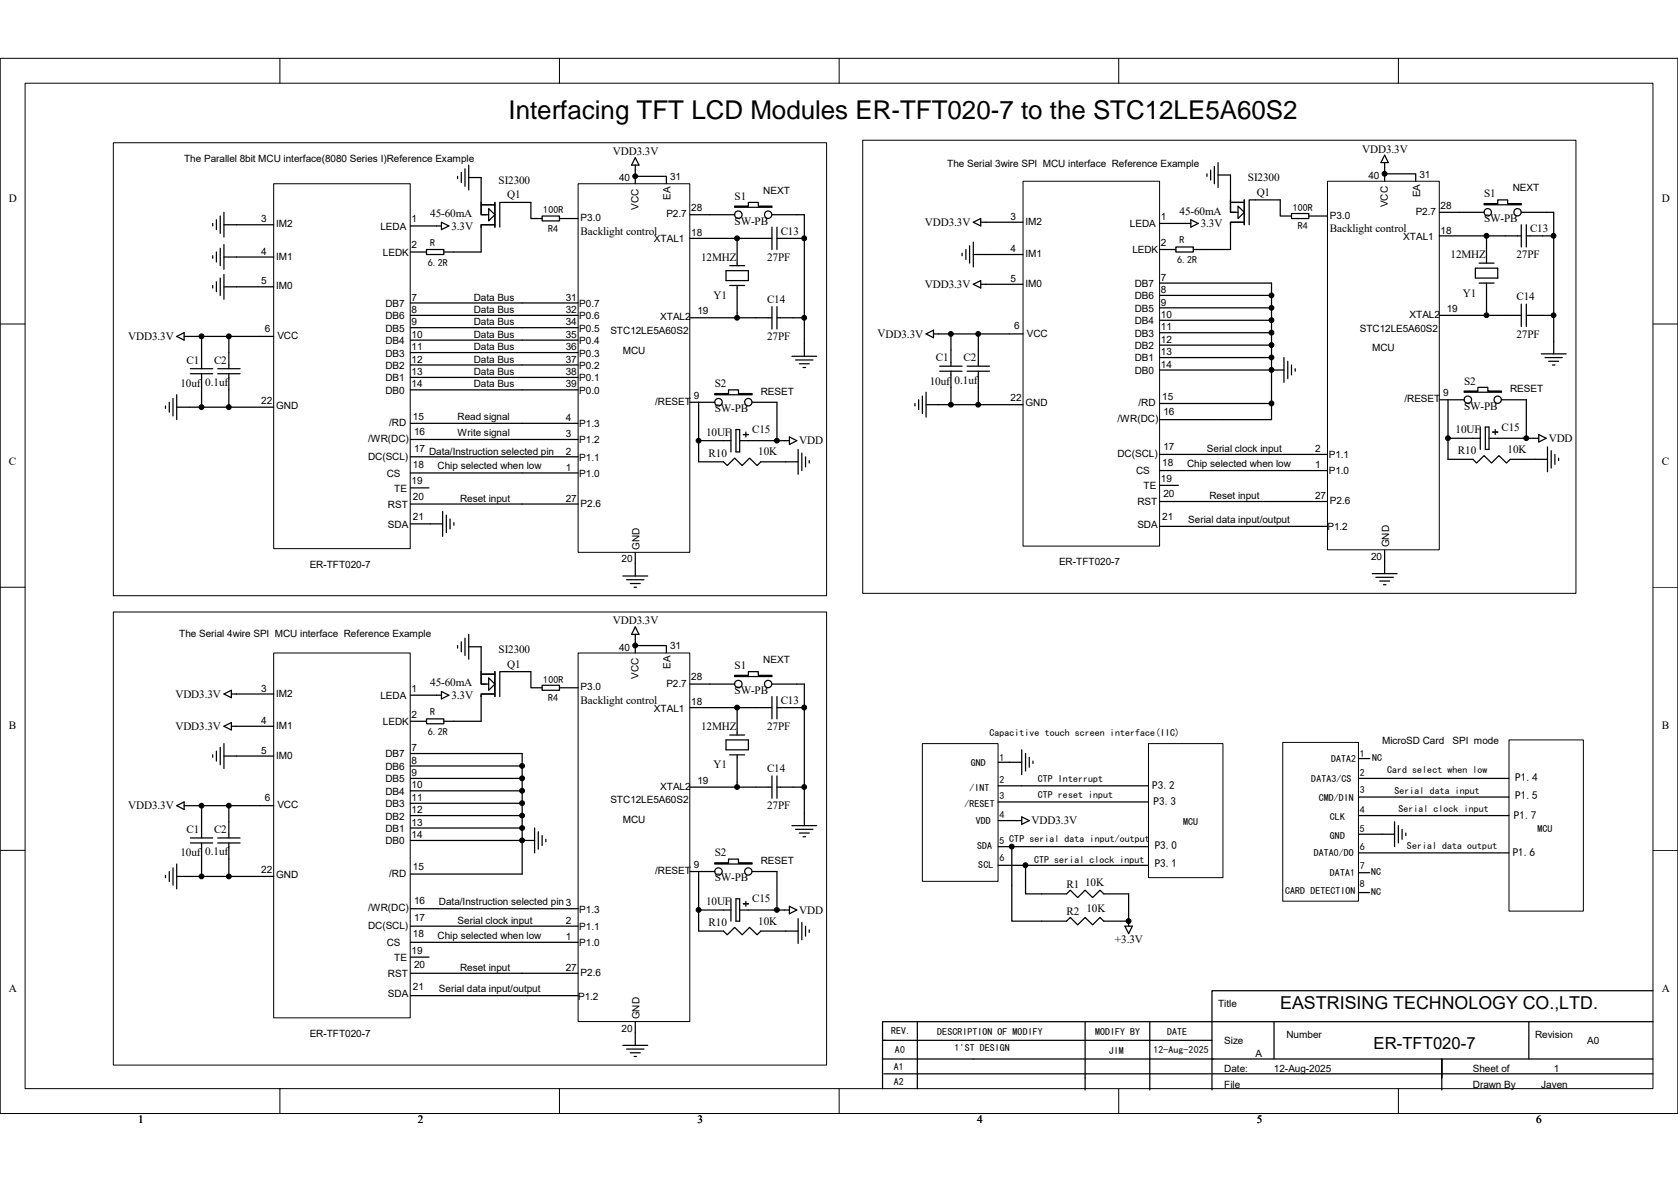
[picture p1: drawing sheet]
<svg xmlns="http://www.w3.org/2000/svg" width="297mm" height="210mm" viewBox="0 0 297 210" stroke-linecap="round" stroke-linejoin="round" font-family="sans-serif">
<g fill="none" stroke="#000" stroke-width=".18">
<path d="M0 10.3h297v186.8h-297zM4.4 14.7h288.2v178h-288.2zM49.5 10.3v4.4M99 10.3v4.4M148.5 10.3v4.4M198 10.3v4.4M247.5 10.3v4.4M0 57.4h4.4M292.6 57.4h4.4M0 104h4.4M292.6 104h4.4M0 150.6h4.4"/>
<path d="M292.6 150.6h4.4M49.5 192.8v4.4M99 192.8v4.4M148.5 192.8v4.4M198 192.8v4.4M247.5 192.8v4.4"/>
</g>
<path d="M292.6 175.4h-78.1v17.6M156.2 187.5h136.4M156.2 184.2h58.3M156.5 190.1h57.8M162.4 180.9v11.9M192.1 180.9v12.1M203.5 180.9v12.1M214.5 190.1h78.1M225.5 180.9v6.6M255.2 190.8v-3.3v5.5M270.6 180.9v6.6M292.6 180.9h-136.4v11.9" fill="none" stroke="#000" stroke-width=".22"/>
<path d="M48.5 32.6h24.1v64.5h-24.1z" fill="#fff"/>
<path d="M48.4 32.5h24.2v64.6h-24.2z" fill="none" stroke="#000" stroke-width=".18"/>
<path d="M72.6 77.8h11M72.6 75h19.8M72.6 83.7h19.8M72.6 80.9h19.8" fill="none" stroke="#000" stroke-width=".22"/>
<path d="M102.4 32.6h19.7v65.2h-19.7z" fill="#fff"/>
<path d="M102.3 32.5h19.8v65.3h-19.8z" fill="none" stroke="#000" stroke-width=".18"/>
<g fill="none" stroke="#000" stroke-width=".22">
<path d="M112.5 31.2h5.5v1.3M112.5 27.9l.6 1.3h-1.3zM112.5 29.2v3.3M125.7 38h4.3M136.6 38h4.5M83.6 77.8h18.7M92.4 75h9.9M92.4 83.7h9.9M92.4 80.9h9.9M112.5 97.8v4.2M110.3 102h4.4M110.9 102.6h3.1"/>
<path d="M111.6 103.3h1.7M112.2 104h.5"/>
</g>
<path d="M130 36.5h2.5v-.7h1.7v.7h2.4v.2h-6.6z" fill-rule="evenodd" fill="#fff" stroke="#000" stroke-width=".22"/>
<g fill="none" stroke="#000" stroke-width=".22">
<path d="M128.5 47.9h4v1.8h-4zM129.2 47h2.6M129.2 50.5h2.6M130.5 42.2v4.8M130.5 50.5v4.9M133.8 42.2h2.8M133.8 56.3h2.8M136.6 40.2v4M136.6 54.3v4M137.5 42.2h2.9M137.5 40.2v4M137.5 54.3v4"/>
<path d="M137.5 56.3h2.9M122.1 71.2h4.4M123.7 78h5.7M129.4 76.1v3.9M130.3 76.1h.6v3.9h-.6zM130.9 78h6M131.6 76.9h.9M132 76.5v.9M133.1 71.2h4.4M141.3 79.6v4.4M139.1 81.8h2.2M141.9 80.2v3.1"/>
<path d="M142.6 80.9v1.8M143.3 81.6v.4"/>
<circle cx="130.7" cy="38" r=".66"/>
<circle cx="136" cy="38" r=".65"/>
</g>
<path d="M126.5 69.7h2.5v-.7h1.7v.7h2.4v.2h-6.6z" fill-rule="evenodd" fill="#fff" stroke="#000" stroke-width=".22"/>
<g fill="none" stroke="#000" stroke-width=".22">
<path d="M37.7 39.6v.4M38.3 38.9v1.8M39 38.2v3.1M39.6 39.8h8.8M39.6 37.6v4.4M78.1 39.3l1.4 .7-1.4 .7zM122.1 38h3.6M141.1 38h1.3v25.1M31.3 59.6l1.3-.7v1.3zM32.6 59.6h15.8M35.7 59.6v5.7M40.5 59.6v5.7"/>
<path d="M41.8 45.5h6.6M72.6 58h29.7M72.6 55.8h29.7M72.6 53.6h29.7M72.6 40h5.5M72.6 44.6h2.9M75.5 44.2h3.1v.9h-3.1zM78.6 44.6h1.7M122.1 42.2h11.7M122.1 56.3h11.7M130.5 55.4v.9M140.4 42.2h2"/>
<path d="M140.4 56.3h2M33.5 72.1h14.9M33.7 66.2h4M33.7 65.3h4M35.7 66.2v5.9M38.5 66.2h4M38.5 65.3h4M40.5 66.2v5.9M72.6 69h29.7M72.6 66.8h29.7M72.6 64.6h29.7M72.6 62.4h29.7"/>
<path d="M72.6 60.2h29.7M123.7 71.2v10.6h4.4l.6 .6 1.3-1.3 1.4 1.3 1.3-1.3 1.3 1.3 .7-.6h4.4M136.9 78h2.8M137.5 71.2v6.8M139.7 77.4l1.4 .6-1.4 .7zM140.2 63.1h4.4M140.8 63.7h3.1M141.5 64.4h1.8M142.2 65.1h.4M72.6 89.2h29.7"/>
<circle cx="127.2" cy="71.2" r=".66"/>
<circle cx="132.5" cy="71.2" r=".65"/>
</g>
<path d="M20.1 25.3h126.2v80.2h-126.2zM152.7 24.8h126.3v80.3h-126.3zM20.1 108.4h126.2v80.2h-126.2z" fill="none" stroke="#000" stroke-width=".18"/>
<g fill="#000" stroke="#000" stroke-width=".18">
<circle cx="112.4" cy="31.2" r=".43"/>
<circle cx="130.5" cy="42.2" r=".43"/>
<circle cx="130.5" cy="56.3" r=".43"/>
<circle cx="142.4" cy="42.2" r=".43"/>
<circle cx="142.4" cy="56.3" r=".43"/>
<circle cx="123.7" cy="78" r=".43"/>
<circle cx="137.5" cy="78" r=".43"/>
</g>
<path d="M163.3 131.7h13.4v24.3h-13.4z" fill="#fff"/>
<path d="M163.3 131.7h13.4v24.3h-13.4z" fill="none" stroke="#000" stroke-width=".18"/>
<path d="M203.3 131.7h13.2v23.7h-13.2z" fill="#fff"/>
<path d="M203.3 131.7h13.2v23.7h-13.2z" fill="none" stroke="#000" stroke-width=".18"/>
<g fill="none" stroke="#000" stroke-width=".22">
<path d="M176.7 139.1h26.6M176.7 135h4.2M180.9 132.8v4.4M181.5 133.4v3.1M182.2 134.1v1.7M182.9 134.7v.5M176.7 142h26.6M176.7 149.9h26.6M176.7 153.2h26.6M176.7 145.3h4.2M179.1 149.9v13.2h9.7l.7-.7 1.3 1.3 1.3-1.3 1.3 1.3 1.3-1.3 .7 .7h4.4M180.9 144.6l1.3 .7-1.3 .6z"/>
<path d="M181.5 153.2v5.1h7.3l.7-.7 1.3 1.3 1.3-1.3 1.3 1.3 1.3-1.3 .7 .7h4.4M199.8 158.3v5.7M199.1 164h1.3l-.6 1.3z"/>
</g>
<path d="M227.1 131.5h13.4v28.1h-13.4z" fill="#fff"/>
<path d="M227.1 131.4h13.4v28.2h-13.4z" fill="none" stroke="#000" stroke-width=".18"/>
<path d="M267.1 131h13.2v30.3h-13.2z" fill="#fff"/>
<path d="M267.1 131h13.2v30.3h-13.2z" fill="none" stroke="#000" stroke-width=".18"/>
<g fill="none" stroke="#000" stroke-width=".22">
<path d="M81 31.2v.4M81.7 30.5v1.8M82.3 29.9v3.1M83 29.2v4.4M83 31.4h2.2v4.4M85.2 36.3h2.4M85.2 35.8v2.2h1.3M85.2 35.8v2.2h.9M86.5 36.9l1.1 1.1-1.1 1.1zM87.4 39.8h-2.2v.4M87.6 35.8v4.4M87.6 39.8h-2.4v.4"/>
<path d="M96 38.2h3v.9h-3zM96 38.7h-2v-2.9h-5.5v4.4M99 38.7h3.3M37.7 45.3v.4M37.7 50.5v.5M38.3 44.6v1.8M38.3 49.9v1.7M39 44v3M39 49.2v3.1M39.6 50.8h8.8M39.6 45.5h2.2M39.6 43.3v4.4"/>
<path d="M39.6 48.6v4.4M85.2 40.2v4.4h-4.9M29.3 71.9v.4M30 71.2v1.8M30.6 70.5v3.1M31.3 69.9v4.4M31.3 72.1h2.2M72.6 92.8h5.8M72.6 86.4h3.3M78.4 90.6v4.4M79 91.2v3.1M79.7 91.9v1.7"/>
<path d="M80.3 92.5v.5M240.5 137.8h26.6M240.5 134.3h2M240.5 144.4h26.6M240.5 141.1h26.6M240.5 151h26.6M240.5 147.7h6.4M240.5 154.5h2M240.5 158h2M246.9 145.5v4.4M247.5 146.2v3M248.2 146.8v1.8"/>
<path d="M248.9 147.5v.4"/>
</g>
<g fill="#000" stroke="#000" stroke-width=".18">
<circle cx="35.7" cy="59.5" r=".43"/>
<circle cx="40.5" cy="59.5" r=".43"/>
<circle cx="35.7" cy="72.1" r=".43"/>
<circle cx="40.5" cy="72.1" r=".43"/>
<circle cx="179.1" cy="149.9" r=".43"/>
<circle cx="181.5" cy="153.2" r=".43"/>
<circle cx="199.8" cy="163.1" r=".43"/>
</g>
<path d="M48.5 115.6h24.1v64.6h-24.1z" fill="#fff"/>
<path d="M48.4 115.6h24.2v64.6h-24.2z" fill="none" stroke="#000" stroke-width=".18"/>
<path d="M72.6 154.7h19.8M72.6 160.9h11M72.6 166.8h19.8M72.6 164h19.8" fill="none" stroke="#000" stroke-width=".22"/>
<path d="M102.4 115.6h19.7v65.3h-19.7z" fill="#fff"/>
<path d="M102.3 115.6h19.8v65.3h-19.8z" fill="none" stroke="#000" stroke-width=".18"/>
<g fill="none" stroke="#000" stroke-width=".22">
<path d="M112.5 114.3h5.5v1.3M112.5 111l.6 1.3h-1.3zM112.5 112.3v3.3M125.7 121.1h4.3M136.6 121.1h4.5M83.6 160.9h18.7M92.4 166.8h9.9M92.4 164h9.9M110.3 185.1h4.4M110.9 185.7h3.1M111.6 186.4h1.7M112.2 187h.5"/>
<path d="M112.5 180.9v4.2"/>
</g>
<path d="M130 119.6h2.5v-.7h1.7v.7h2.4v.2h-6.6z" fill-rule="evenodd" fill="#fff" stroke="#000" stroke-width=".22"/>
<g fill="none" stroke="#000" stroke-width=".22">
<path d="M128.5 131h4v1.8h-4zM129.2 130.1h2.6M129.2 133.6h2.6M130.5 125.3v4.8M130.5 133.6v4.9M133.8 125.3h2.8M133.8 139.4h2.8M136.6 123.3v4M136.6 137.4v3.9M137.5 125.3h2.9M137.5 123.3v4M137.5 137.4v3.9"/>
<path d="M137.5 139.4h2.9M122.1 154.3h4.4M129.4 159.1v4M130.3 159.1h.6v4h-.6zM132 159.6v.9M133.1 154.3h4.4M123.7 161.1h5.7M130.9 161.1h6M131.6 160h.9M139.1 164.8h2.2M141.3 162.6v4.4M141.9 163.3v3.1"/>
<path d="M142.6 164v1.7M143.3 164.6v.5"/>
<circle cx="130.7" cy="121.1" r=".65"/>
<circle cx="136" cy="121.1" r=".65"/>
</g>
<path d="M126.5 152.8h2.5v-.7h1.7v.7h2.4v.2h-6.6z" fill-rule="evenodd" fill="#fff" stroke="#000" stroke-width=".22"/>
<g fill="none" stroke="#000" stroke-width=".22">
<path d="M81 114.3v.4M81.7 113.6v1.8M82.3 113v3.1M83 112.3v4.4M83 114.5h2.2v4.4M85.2 119.4h2.4M85.2 118.9v2.2h1.3M85.2 118.9v2.2h.9M87.6 118.9v4.4M37.7 133.6v.5M38.3 133v1.7M39 132.3v3.1"/>
<path d="M39.6 133.9h8.8M39.6 131.7v4.4M39.6 128.6l1.4-.7v1.3zM39.6 122.9l1.4-.7v1.3zM41 128.6h7.4M41 122.9h7.4M72.6 137.8h19.8M72.6 135.6h19.8M72.6 133.4h19.8v21.3M72.6 123.1h5.5M72.6 127.7h2.9M75.5 127.3h3.1v.8h-3.1z"/>
<path d="M78.1 122.4l1.4 .7-1.4 .6zM85.2 123.3v4.4h-6.6M86.5 120l1.1 1.1-1.1 1.1zM87.4 122.9h-2.2v.4M87.6 122.9h-2.4v.4M96 121.3h3v.9h-3zM96 121.8h-2v-2.9h-5.5v4.4M99 121.8h3.3M122.1 121.1h3.6M122.1 125.3h11.7M122.1 139.4h11.7M130.5 138.5v.9"/>
<path d="M140.4 125.3h2M140.4 139.4h2M141.1 121.1h1.3v25.1M29.3 155v.4M30 154.3v1.8M30.6 153.6v3.1M31.3 142.6l1.3-.6v1.3zM31.3 153v4.4M31.3 155.2h17.1M32.6 142.6h15.8M33.7 149.2h4M33.7 148.4h4"/>
<path d="M35.7 142.6v5.8M35.7 149.2v6M38.5 149.2h4M38.5 148.4h4M40.5 142.6v5.8M40.5 149.2v6M72.6 148.8h22M72.6 146.6h19.8M72.6 144.4h19.8M72.6 142.2h19.8M72.6 140h19.8M94.6 146.6v4.4"/>
<path d="M95.3 147.3v3M96 147.9v1.8M96.6 148.6v.4M123.7 154.3v10.5h4.4l.6 .7 1.3-1.3 1.4 1.3 1.3-1.3 1.3 1.3 .7-.7h4.4M137.5 154.3v6.8M140.2 146.2h4.4M140.8 146.8h3.1M141.5 147.5h1.8M142.2 148.1h.4M72.6 172.3h29.7M72.6 169.5h3.3M136.9 161.1h2.8"/>
<path d="M139.7 160.5l1.4 .6-1.4 .7z"/>
<circle cx="127.2" cy="154.3" r=".65"/>
<circle cx="132.5" cy="154.3" r=".65"/>
</g>
<g fill="#000" stroke="#000" stroke-width=".18">
<circle cx="112.4" cy="114.3" r=".43"/>
<circle cx="130.5" cy="125.3" r=".43"/>
<circle cx="130.5" cy="139.3" r=".43"/>
<circle cx="142.4" cy="125.3" r=".43"/>
<circle cx="142.4" cy="139.3" r=".43"/>
<circle cx="35.7" cy="142.6" r=".43"/>
<circle cx="35.7" cy="155.2" r=".43"/>
<circle cx="40.5" cy="142.6" r=".43"/>
<circle cx="40.5" cy="155.2" r=".43"/>
<circle cx="123.7" cy="161.1" r=".43"/>
<circle cx="137.5" cy="161.1" r=".43"/>
</g>
<path d="M181.1 32.1h24.2v64.6h-24.2z" fill="#fff"/>
<path d="M181.1 32.1h24.2v64.6h-24.2z" fill="none" stroke="#000" stroke-width=".18"/>
<path d="M205.3 74.3h11M205.3 71.4h19.8M205.3 83.3h19.8M205.3 80.5h19.8" fill="none" stroke="#000" stroke-width=".22"/>
<path d="M235 32.1h19.8v65.2h-19.8z" fill="#fff"/>
<path d="M235 32.1h19.8v65.2h-19.8z" fill="none" stroke="#000" stroke-width=".18"/>
<path d="M245.1 30.8h5.5v1.3M245.1 27.5l.7 1.3h-1.3zM245.1 28.8v3.3M258.3 37.6h4.4M269.3 37.6h4.4M225.1 83.3h9.9M225.1 80.5h9.9M245.1 97.4v4.2M242.9 101.6h4.4M243.6 102.2h3.1M244.2 102.9h1.8M244.9 103.5h.4" fill="none" stroke="#000" stroke-width=".22"/>
<path d="M262.7 36h2.4v-.6h1.8v.6h2.4v.3h-6.6z" fill-rule="evenodd" fill="#fff" stroke="#000" stroke-width=".22"/>
<g fill="none" stroke="#000" stroke-width=".22">
<path d="M269.3 39.8v3.9M270.2 39.8v3.9M261.2 47.5h3.9v1.7h-3.9zM261.8 46.6h2.7M261.8 50.1h2.7M263.1 41.8v4.8M263.1 50.1v4.8M266.4 41.8h2.9M266.4 55.8h2.9M269.3 53.8v4M270.2 41.8h2.8M270.2 53.8v4"/>
<path d="M270.2 55.8h2.8M254.8 70.8h4.4M256.3 77.6h5.7M262 75.6v4M262.9 75.6h.7v4h-.7zM263.6 77.6h5.9M264.2 76.5h.9M264.7 76.1v.8M265.8 70.8h4.4M273.9 79.1v4.4M274.6 79.8v3.1M271.7 81.3h2.2"/>
<path d="M275.2 80.5v1.7M275.9 81.1v.5"/>
<circle cx="263.4" cy="37.6" r=".65"/>
<circle cx="268.6" cy="37.6" r=".65"/>
</g>
<path d="M259.2 69.2h2.4v-.6h1.8v.6h2.4v.2h-6.6z" fill-rule="evenodd" fill="#fff" stroke="#000" stroke-width=".22"/>
<g fill="none" stroke="#000" stroke-width=".22">
<path d="M172.3 39.3l1.3-.6v1.3zM173.6 39.3h7.5M205.3 39.6h5.5M210.8 38.9l1.3 .7-1.3 .6zM213.7 30.8v.4M214.3 30.1v1.8M215 29.5v3M215.6 31h2.2v4.4M215.6 28.8v4.4M217.8 39.8v4.4h-6.6M217.8 35.4v2.2h.9M217.8 35.8h2.5"/>
<path d="M217.8 35.4v2.2h1.4M219.2 36.5l1.1 1.1-1.1 1.1zM220 39.3h-2.2v.5M220.3 39.3h-2.5v.5M220.3 35.4v4.4M228.6 37.8h3.1v.9h-3.1zM228.6 38.2h-2v-2.8h-5.5v4.4M231.7 38.2h3.3M254.8 37.6h3.5M273.7 37.6h1.3v25.1M163.9 59.1l1.3-.6v1.3zM165.2 59.1h15.9"/>
<path d="M168.3 59.1v5.7M170.3 44.8v.5M171 44.2v1.7M171.6 43.5v3.1M172.3 42.9v4.4M172.3 50.3l1.3-.6v1.3zM172.3 45.1h8.8M173.2 59.1v5.7M173.6 50.3h7.5M205.3 44.2h2.8M205.3 50.1h19.8v24.2h-8.8M205.3 58.9h19.8"/>
<path d="M205.3 56.7h19.8M205.3 54.5h19.8M205.3 52.3h19.8M208.1 43.7h3.1v.9h-3.1zM254.8 41.8h11.6M254.8 55.8h11.6M263.1 54.9v.9M273 41.8h2M273 55.8h2M162 71.4v.5M162.6 70.8v1.7M163.3 70.1v3.1"/>
<path d="M163.9 71.6h17.2M163.9 69.4v4.5M166.3 65.7h4M166.3 64.8h4M168.3 65.7v5.9M171.2 65.7h4M171.2 64.8h4M173.2 65.7v5.9M205.3 63.3h19.8M205.3 65.5h22M205.3 61.1h19.8M227.3 63.3v4.4"/>
<path d="M228 64v3M228.6 64.6v1.8M229.3 65.3v.4M256.3 70.8v10.5h4.4l.7 .7 1.3-1.3 1.3 1.3 1.3-1.3 1.4 1.3 .6-.7h4.4M269.5 77.6h2.9M270.2 70.8v6.8M272.4 76.9l1.3 .7-1.3 .7zM272.8 62.7h4.4M273.5 63.3h3.1M274.1 64h1.8M274.8 64.6h.4M205.3 85.9h3.3"/>
<path d="M205.3 93.2h29.7M205.3 88.8h29.7M72.6 176.3h29.7"/>
<circle cx="259.8" cy="70.8" r=".65"/>
<circle cx="265.1" cy="70.8" r=".65"/>
</g>
<g fill="#000" stroke="#000" stroke-width=".18">
<circle cx="245.1" cy="30.8" r=".43"/>
<circle cx="168.3" cy="59.1" r=".43"/>
<circle cx="173.2" cy="59.1" r=".43"/>
<circle cx="225.1" cy="58.9" r=".43"/>
<circle cx="225.1" cy="56.7" r=".43"/>
<circle cx="225.1" cy="52.3" r=".43"/>
<circle cx="225.1" cy="54.5" r=".43"/>
<circle cx="263.1" cy="41.7" r=".43"/>
<circle cx="263.1" cy="55.8" r=".43"/>
<circle cx="275" cy="41.7" r=".43"/>
<circle cx="275" cy="55.8" r=".43"/>
<circle cx="168.3" cy="71.6" r=".43"/>
<circle cx="173.2" cy="71.6" r=".43"/>
<circle cx="225.1" cy="71.4" r=".43"/>
<circle cx="225.1" cy="61.1" r=".43"/>
<circle cx="225.1" cy="65.5" r=".43"/>
<circle cx="225.1" cy="63.3" r=".43"/>
<circle cx="256.3" cy="77.6" r=".43"/>
<circle cx="270.2" cy="77.6" r=".43"/>
<circle cx="92.4" cy="137.8" r=".43"/>
<circle cx="92.4" cy="135.6" r=".43"/>
<circle cx="92.4" cy="148.8" r=".43"/>
<circle cx="92.4" cy="140" r=".43"/>
<circle cx="92.4" cy="144.4" r=".43"/>
<circle cx="92.4" cy="142.2" r=".43"/>
<circle cx="92.4" cy="146.6" r=".43"/>
</g>
<text font-size="4.6" x="90" y="21">Interfacing TFT LCD Modules ER-TFT020-7 to the STC12LE5A60S2</text>
<text font-size="3.1" x="226.6" y="178.6">EASTRISING TECHNOLOGY CO.,LTD.</text>
<text font-size="3" x="243.1" y="185.7">ER-TFT020-7</text>
<g font-size="2">
<text x="108.5" y="27.5">VDD3.3V</text>
<text x="241.1" y="27">VDD3.3V</text>
<text x="1.6" y="35.8">D</text>
<text x="88.3" y="32.5">SI2300</text>
<text x="89.8" y="35.1">Q1</text>
<text x="130" y="35.4">S1</text>
<text x="220.9" y="32.1">SI2300</text>
<text x="222.5" y="34.7">Q1</text>
<text x="262.7" y="34.9">S1</text>
<text x="294.2" y="35.8">D</text>
<text x="76.2" y="38.4">45-60mA</text>
<text x="79.9" y="40.6">3.3V</text>
<text x="102.8" y="41.5">Backlight control</text>
<text x="130" y="39.8">SW-PB</text>
<text x="138.2" y="41.5">C13</text>
<text x="163.7" y="40">VDD3.3V</text>
<text x="208.8" y="38">45-60mA</text>
<text x="212.6" y="40.2">3.3V</text>
<text x="235.4" y="41.1">Backlight control</text>
<text x="262.7" y="39.3">SW-PB</text>
<text x="270.8" y="41.1">C13</text>
<text x="124.1" y="46.1">12MHZ</text>
<text x="135.8" y="46.1">27PF</text>
<text x="256.8" y="45.7">12MHZ</text>
<text x="268.4" y="45.7">27PF</text>
<text x="126.3" y="53">Y1</text>
<text x="135.8" y="53.6">C14</text>
<text x="163.7" y="51">VDD3.3V</text>
<text x="259" y="52.5">Y1</text>
<text x="268.4" y="53.2">C14</text>
<text x="155.4" y="59.8">VDD3.3V</text>
<text x="268.4" y="59.8">27PF</text>
<text x="22.7" y="60.2">VDD3.3V</text>
<text x="33" y="64.4">C1</text>
<text x="37.9" y="64.4">C2</text>
<text x="135.8" y="60.2">27PF</text>
<text x="165.7" y="63.9">C1</text>
<text x="170.5" y="63.9">C2</text>
<text x="31.9" y="68.6">10uf</text>
<text x="36.3" y="68.3">0.1uf</text>
<text x="126.5" y="68.6">S2</text>
<text x="164.6" y="68.1">10uf</text>
<text x="169" y="67.9">0.1uf</text>
<text x="259.2" y="68.1">S2</text>
<text x="125" y="77.1">10UF</text>
<text x="126.5" y="73">SW-PB</text>
<text x="133.1" y="76.7">C15</text>
<text x="257.7" y="76.7">10UF</text>
<text x="259.2" y="72.5">SW-PB</text>
<text x="265.8" y="76.2">C15</text>
<text x="1.6" y="82.4">C</text>
<text x="125.4" y="80.9">R10</text>
<text x="134.2" y="80.6">10K</text>
<text x="141.5" y="78.7">VDD</text>
<text x="258.1" y="80.4">R10</text>
<text x="266.9" y="80.2">10K</text>
<text x="274.1" y="78.2">VDD</text>
<text x="294.2" y="82.4">C</text>
<text x="108.5" y="110.5">VDD3.3V</text>
<text x="88.3" y="115.6">SI2300</text>
<text x="89.8" y="118.2">Q1</text>
<text x="130" y="118.4">S1</text>
<text x="31" y="123.5">VDD3.3V</text>
<text x="76.2" y="121.5">45-60mA</text>
<text x="79.9" y="123.7">3.3V</text>
<text x="102.8" y="124.6">Backlight control</text>
<text x="130" y="122.9">SW-PB</text>
<text x="138.2" y="124.6">C13</text>
<text x="1.6" y="129">B</text>
<text x="31" y="129.2">VDD3.3V</text>
<text x="124.1" y="129.2">12MHZ</text>
<text x="135.8" y="129.2">27PF</text>
<text x="294.2" y="129">B</text>
<text x="126.3" y="136">Y1</text>
<text x="135.8" y="136.7">C14</text>
<text x="22.7" y="143.3">VDD3.3V</text>
<text x="135.8" y="143.3">27PF</text>
<text x="204" y="139.7">P3.2</text>
<text x="204.2" y="142.6">P3.3</text>
<text x="268.2" y="138.2">P1.4</text>
<text x="268.2" y="141.5">P1.5</text>
<text x="33" y="147.5">C1</text>
<text x="37.9" y="147.5">C2</text>
<text x="182.6" y="145.9">VDD3.3V</text>
<text x="268" y="145">P1.7</text>
<text x="31.9" y="151.6">10uf</text>
<text x="36.3" y="151.4">0.1uf</text>
<text x="126.5" y="151.6">S2</text>
<text x="204.4" y="150.3">P3.0</text>
<text x="204.4" y="153.6">P3.1</text>
<text x="267.8" y="151.6">P1.6</text>
<text x="125" y="160.2">10UF</text>
<text x="126.5" y="156">SW-PB</text>
<text x="133.1" y="159.8">C15</text>
<text x="141.5" y="161.8">VDD</text>
<text x="188.8" y="157.1">R1</text>
<text x="188.8" y="162">R2</text>
<text x="192.1" y="156.9">10K</text>
<text x="192.3" y="161.5">10K</text>
<text x="125.4" y="164">R10</text>
<text x="134.2" y="163.7">10K</text>
<text x="197.4" y="167">+3.3V</text>
<text x="1.6" y="175.6">A</text>
<text x="294.2" y="175.6">A</text>
<text x="24.5" y="198.9">1</text>
<text x="74" y="198.9">2</text>
<text x="123.5" y="198.9">3</text>
<text x="172.9" y="198.9">4</text>
<text x="222.5" y="198.9">5</text>
<text x="271.9" y="198.9">6</text>
</g>
<g font-size="1.8">
<text x="32.6" y="28.6">The Parallel 8bit MCU interface(8080 Series I)Reference Example</text>
<text x="167.7" y="29.5">The Serial 3wire SPI MCU interface Reference Example</text>
<text x="109.6" y="32.1">40</text>
<text x="118.6" y="31.9">31</text>
<text x="118.7" y="35.4" transform="rotate(-90 118.7 35.4)">EA</text>
<text x="135.1" y="34.3">NEXT</text>
<text x="242.3" y="31.7">40</text>
<text x="251.3" y="31.5">31</text>
<text x="251.4" y="34.9" transform="rotate(-90 251.4 34.9)">EA</text>
<text x="267.8" y="33.9">NEXT</text>
<text x="46.2" y="39.4">3</text>
<text x="48.9" y="40.3">IM2</text>
<text x="67.3" y="40.7">LEDA</text>
<text x="72.9" y="39.4">1</text>
<text x="96.2" y="37.8">100R</text>
<text x="97" y="41.1">R4</text>
<text x="102.8" y="39.2">P3.0</text>
<text x="113" y="37.1" transform="rotate(-90 113 37.1)">VCC</text>
<text x="118" y="38.5">P2.7</text>
<text x="122.4" y="37.4">28</text>
<text x="122.4" y="41.8">18</text>
<text x="178.9" y="38.9">3</text>
<text x="181.5" y="39.8">IM2</text>
<text x="200" y="40.3">LEDA</text>
<text x="205.5" y="38.9">1</text>
<text x="228.8" y="37.3">100R</text>
<text x="229.7" y="40.6">R4</text>
<text x="235.4" y="38.7">P3.0</text>
<text x="245.7" y="36.7" transform="rotate(-90 245.7 36.7)">VCC</text>
<text x="250.6" y="38.1">P2.7</text>
<text x="255" y="41.4">18</text>
<text x="255" y="37">28</text>
<text x="46.2" y="45.1">4</text>
<text x="48.9" y="46">IM1</text>
<text x="67.8" y="45.3">LEDK</text>
<text x="72.9" y="44">2</text>
<text x="75.7" y="47">6.2R</text>
<text x="76.2" y="43.5">R</text>
<text x="115.8" y="42.9">XTAL1</text>
<text x="178.9" y="44.6">4</text>
<text x="181.5" y="45.5">IM1</text>
<text x="200.4" y="44.9">LEDK</text>
<text x="205.5" y="43.5">2</text>
<text x="208.4" y="46.6">6.2R</text>
<text x="208.8" y="43.1">R</text>
<text x="248.4" y="42.4">XTAL1</text>
<text x="46.2" y="50.4">5</text>
<text x="48.9" y="51.2">IM0</text>
<text x="72.9" y="53.2">7</text>
<text x="83.9" y="53.2">Data Bus</text>
<text x="100.1" y="53.2">31</text>
<text x="178.9" y="49.9">5</text>
<text x="181.5" y="50.8">IM0</text>
<text x="200.9" y="53">DB6</text>
<text x="200.9" y="50.8">DB7</text>
<text x="205.5" y="51.9">8</text>
<text x="205.5" y="49.7">7</text>
<text x="46.9" y="58.7">6</text>
<text x="68.2" y="58.7">DB5</text>
<text x="68.2" y="56.5">DB6</text>
<text x="68.2" y="54.3">DB7</text>
<text x="72.9" y="57.6">9</text>
<text x="72.9" y="59.8">10</text>
<text x="72.9" y="55.4">8</text>
<text x="83.9" y="59.8">Data Bus</text>
<text x="83.9" y="57.6">Data Bus</text>
<text x="83.9" y="55.4">Data Bus</text>
<text x="100.1" y="59.8">35</text>
<text x="100.1" y="57.6">34</text>
<text x="100.1" y="55.4">32</text>
<text x="102.5" y="58.7">P0.5</text>
<text x="102.5" y="56.5">P0.6</text>
<text x="102.5" y="54.3">P0.7</text>
<text x="108.1" y="59.2">STC12LE5A60S2</text>
<text x="116.9" y="56.7">XTAL2</text>
<text x="123.5" y="55.6">19</text>
<text x="179.6" y="58.3">6</text>
<text x="181.8" y="59.6">VCC</text>
<text x="200.9" y="59.6">DB3</text>
<text x="200.9" y="57.4">DB4</text>
<text x="200.9" y="55.2">DB5</text>
<text x="205.5" y="54.1">9</text>
<text x="205.5" y="56.3">10</text>
<text x="205.5" y="58.5">11</text>
<text x="240.7" y="58.7">STC12LE5A60S2</text>
<text x="249.5" y="56.3">XTAL2</text>
<text x="256.1" y="55.2">19</text>
<text x="49.1" y="60">VCC</text>
<text x="68.2" y="65.3">DB2</text>
<text x="68.2" y="63.1">DB3</text>
<text x="68.2" y="60.9">DB4</text>
<text x="72.9" y="62">11</text>
<text x="72.9" y="64.2">12</text>
<text x="83.9" y="64.2">Data Bus</text>
<text x="83.9" y="62">Data Bus</text>
<text x="100.1" y="64.2">37</text>
<text x="100.1" y="62">36</text>
<text x="102.5" y="65.3">P0.2</text>
<text x="102.5" y="63.1">P0.3</text>
<text x="102.5" y="60.9">P0.4</text>
<text x="110.3" y="62.7">MCU</text>
<text x="200.9" y="64">DB1</text>
<text x="200.9" y="61.8">DB2</text>
<text x="205.5" y="60.7">12</text>
<text x="205.5" y="62.9">13</text>
<text x="205.5" y="65.1">14</text>
<text x="242.9" y="62.2">MCU</text>
<text x="46.2" y="71.5">22</text>
<text x="68.2" y="69.7">DB0</text>
<text x="68.2" y="67.5">DB1</text>
<text x="72.9" y="66.4">13</text>
<text x="72.9" y="68.6">14</text>
<text x="83.9" y="66.4">Data Bus</text>
<text x="83.9" y="68.6">Data Bus</text>
<text x="100.1" y="68.6">39</text>
<text x="100.1" y="66.4">38</text>
<text x="102.5" y="69.7">P0.0</text>
<text x="102.5" y="67.5">P0.1</text>
<text x="116" y="71.7">/RESET</text>
<text x="122.8" y="70.6">9</text>
<text x="134.7" y="69.9">RESET</text>
<text x="178.9" y="71">22</text>
<text x="181.5" y="71.9">GND</text>
<text x="200.9" y="66.2">DB0</text>
<text x="201.5" y="71.9">/RD</text>
<text x="205.7" y="70.8">15</text>
<text x="248.6" y="71.2">/RESET</text>
<text x="255.5" y="70.1">9</text>
<text x="267.3" y="69.5">RESET</text>
<text x="48.9" y="72.3">GND</text>
<text x="68.9" y="75.4">/RD</text>
<text x="73.1" y="74.3">15</text>
<text x="73.3" y="77">16</text>
<text x="81" y="77.2">Write signal</text>
<text x="81" y="74.3">Read signal</text>
<text x="100.1" y="74.5">4</text>
<text x="100.1" y="77.4">3</text>
<text x="102.5" y="75.7">P1.3</text>
<text x="197.8" y="74.8">/WR(DC)</text>
<text x="205.9" y="73.4">16</text>
<text x="65.1" y="78.3">/WR(DC)</text>
<text x="65.1" y="81.4">DC(SCL)</text>
<text x="73.1" y="82.9">18</text>
<text x="73.3" y="80">17</text>
<text x="75.9" y="80.5">Data/Instruction selected pin</text>
<text x="77.5" y="83.1">Chip selected when low</text>
<text x="100.1" y="80.5">2</text>
<text x="100.1" y="83.3">1</text>
<text x="102.5" y="78.5">P1.2</text>
<text x="102.5" y="81.6">P1.1</text>
<text x="197.8" y="80.9">DC(SCL)</text>
<text x="201.1" y="84">CS</text>
<text x="205.7" y="82.4">18</text>
<text x="205.9" y="79.6">17</text>
<text x="210.1" y="82.7">Chip selected when low</text>
<text x="213.7" y="80">Serial clock input</text>
<text x="232.8" y="80">2</text>
<text x="232.8" y="82.9">1</text>
<text x="235.2" y="84">P1.0</text>
<text x="235.2" y="81.1">P1.1</text>
<text x="68.4" y="84.4">CS</text>
<text x="68.7" y="89.9">RST</text>
<text x="69.8" y="87.1">TE</text>
<text x="72.9" y="85.7">19</text>
<text x="73.1" y="88.6">20</text>
<text x="81.4" y="88.8">Reset input</text>
<text x="100.1" y="88.8">27</text>
<text x="102.5" y="84.4">P1.0</text>
<text x="102.8" y="89.7">P2.6</text>
<text x="201.3" y="89.5">RST</text>
<text x="202.4" y="86.6">TE</text>
<text x="205.5" y="85.3">19</text>
<text x="205.9" y="87.9">20</text>
<text x="214.1" y="88.4">Reset input</text>
<text x="232.8" y="88.4">27</text>
<text x="235.4" y="89.3">P2.6</text>
<text x="68.7" y="93.5">SDA</text>
<text x="73.1" y="92.1">21</text>
<text x="201.3" y="93.5">SDA</text>
<text x="205.7" y="92.1">21</text>
<text x="210.4" y="92.6">Serial data input/output</text>
<text x="235" y="93.9">P1.2</text>
<text x="54.8" y="100.5">ER-TFT020-7</text>
<text x="110" y="99.6">20</text>
<text x="113.2" y="97.4" transform="rotate(-90 113.2 97.4)">GND</text>
<text x="187.5" y="100">ER-TFT020-7</text>
<text x="242.7" y="99.2">20</text>
<text x="245.9" y="96.9" transform="rotate(-90 245.9 96.9)">GND</text>
<text x="31.7" y="112.8">The Serial 4wire SPI MCU interface Reference Example</text>
<text x="109.6" y="115.2">40</text>
<text x="118.6" y="115">31</text>
<text x="118.7" y="118.5" transform="rotate(-90 118.7 118.5)">EA</text>
<text x="135.1" y="117.4">NEXT</text>
<text x="46.2" y="122.4">3</text>
<text x="48.9" y="123.3">IM2</text>
<text x="67.3" y="123.8">LEDA</text>
<text x="72.9" y="122.4">1</text>
<text x="96.2" y="120.9">100R</text>
<text x="97" y="124.1">R4</text>
<text x="102.8" y="122.2">P3.0</text>
<text x="113" y="120.2" transform="rotate(-90 113 120.2)">VCC</text>
<text x="115.8" y="126">XTAL1</text>
<text x="118" y="121.6">P2.7</text>
<text x="122.4" y="120.5">28</text>
<text x="122.4" y="124.9">18</text>
<text x="46.2" y="128.2">4</text>
<text x="48.9" y="129.1">IM1</text>
<text x="67.8" y="128.4">LEDK</text>
<text x="72.9" y="127.1">2</text>
<text x="75.7" y="130.1">6.2R</text>
<text x="76.2" y="126.6">R</text>
<text x="175.2" y="130.3">Capacitive touch screen interface(IIC)</text>
<text x="244.7" y="131.7">MicroSD Card</text>
<text x="257.1" y="131.7">SPI mode</text>
<text x="46.2" y="133.5">5</text>
<text x="48.9" y="134.3">IM0</text>
<text x="68.2" y="136.3">DB6</text>
<text x="68.2" y="134.1">DB7</text>
<text x="72.9" y="137.4">9</text>
<text x="72.9" y="135.2">8</text>
<text x="72.9" y="133">7</text>
<text x="171.8" y="135.6">GND</text>
<text x="176.9" y="134.7">1</text>
<text x="235.6" y="134.9">DATA2</text>
<text x="240.7" y="134">1</text>
<text x="240.7" y="137.4">2</text>
<text x="242.9" y="134.7">NC</text>
<text x="245.5" y="136.9">Card select when low</text>
<text x="46.9" y="141.8">6</text>
<text x="49.1" y="143.1">VCC</text>
<text x="68.2" y="142.9">DB3</text>
<text x="68.2" y="140.7">DB4</text>
<text x="68.2" y="138.5">DB5</text>
<text x="72.9" y="139.6">10</text>
<text x="72.9" y="141.8">11</text>
<text x="72.9" y="144">12</text>
<text x="108.1" y="142.2">STC12LE5A60S2</text>
<text x="116.9" y="139.8">XTAL2</text>
<text x="123.5" y="138.7">19</text>
<text x="170.7" y="142.8">/RESET</text>
<text x="171.6" y="140">/INT</text>
<text x="176.9" y="141.5">3</text>
<text x="176.9" y="138.7">2</text>
<text x="183.7" y="141.3">CTP reset input</text>
<text x="183.7" y="138.4">CTP Interrupt</text>
<text x="232.1" y="138.4">DATA3/CS</text>
<text x="233.4" y="141.7">CMD/DIN</text>
<text x="240.7" y="140.4">3</text>
<text x="240.7" y="143.9">4</text>
<text x="246.9" y="140.6">Serial data input</text>
<text x="247.5" y="143.7">Serial clock input</text>
<text x="68.2" y="149.5">DB0</text>
<text x="68.2" y="147.3">DB1</text>
<text x="68.2" y="145.1">DB2</text>
<text x="72.9" y="146.2">13</text>
<text x="72.9" y="148.4">14</text>
<text x="110.3" y="145.8">MCU</text>
<text x="172.7" y="145.9">VDD</text>
<text x="176.9" y="149.4">5</text>
<text x="176.9" y="144.8">4</text>
<text x="178.7" y="149">CTP serial data input/output</text>
<text x="209.5" y="146.1">MCU</text>
<text x="235.4" y="145.2">CLK</text>
<text x="235.4" y="148.5">GND</text>
<text x="240.7" y="147.2">5</text>
<text x="272.2" y="147.2">MCU</text>
<text x="46.2" y="154.5">22</text>
<text x="48.9" y="155.4">GND</text>
<text x="68.9" y="155.2">/RD</text>
<text x="73.1" y="154.1">15</text>
<text x="116" y="154.8">/RESET</text>
<text x="122.8" y="153.7">9</text>
<text x="134.7" y="153">RESET</text>
<text x="172.9" y="150.3">SDA</text>
<text x="173.2" y="153.6">SCL</text>
<text x="176.9" y="152.5">6</text>
<text x="183.1" y="152.7">CTP serial clock input</text>
<text x="232.6" y="151.6">DATA0/DO</text>
<text x="235.4" y="155.1">DATA1</text>
<text x="240.7" y="150.5">6</text>
<text x="240.7" y="153.8">7</text>
<text x="242.7" y="154.9">NC</text>
<text x="249.1" y="150.3">Serial data output</text>
<text x="65.1" y="161.4">/WR(DC)</text>
<text x="73.3" y="160">16</text>
<text x="77.7" y="160.3">Data/Instruction selected pin3</text>
<text x="102.5" y="161.6">P1.3</text>
<text x="227.5" y="158.2">CARD DETECTION</text>
<text x="240.7" y="157.1">8</text>
<text x="242.7" y="158.4">NC</text>
<text x="65.1" y="164.4">DC(SCL)</text>
<text x="68.4" y="167.5">CS</text>
<text x="73.1" y="166">18</text>
<text x="73.3" y="163.1">17</text>
<text x="77.5" y="166.2">Chip selected when low</text>
<text x="81" y="163.6">Serial clock input</text>
<text x="100.1" y="163.6">2</text>
<text x="100.1" y="166.4">1</text>
<text x="102.5" y="167.5">P1.0</text>
<text x="102.5" y="164.7">P1.1</text>
<text x="68.7" y="173">RST</text>
<text x="69.8" y="170.2">TE</text>
<text x="72.9" y="168.8">19</text>
<text x="73.3" y="171.5">20</text>
<text x="81.4" y="171.9">Reset input</text>
<text x="100.1" y="171.9">27</text>
<text x="102.8" y="172.8">P2.6</text>
<text x="68.7" y="176.5">SDA</text>
<text x="73.1" y="175.2">21</text>
<text x="77.7" y="175.6">Serial data input/output</text>
<text x="102.3" y="177">P1.2</text>
<text x="215.6" y="178.3">Title</text>
<text x="54.8" y="183.6">ER-TFT020-7</text>
<text x="110" y="182.7">20</text>
<text x="113.2" y="180.5" transform="rotate(-90 113.2 180.5)">GND</text>
<text x="157.8" y="183">REV.</text>
<text x="165.9" y="183.3">DESCRIPTION OF MODIFY</text>
<text x="193.9" y="183.3">MODIFY BY</text>
<text x="206.6" y="183.3">DATE</text>
<text x="216.7" y="184.9">Size</text>
<text x="227.7" y="183.8">Number</text>
<text x="271.7" y="183.8">Revision</text>
<text x="281" y="184.9">A0</text>
<text x="158.2" y="189.4">A1</text>
<text x="158.4" y="186.4">A0</text>
<text x="169" y="186.1">1'ST DESIGN</text>
<text x="196.3" y="186.6">JIM</text>
<text x="204.2" y="186.4">12-Aug-2025</text>
<text x="216.7" y="189.7">Date:</text>
<text x="222.2" y="187.1">A</text>
<text x="225.5" y="189.7">12-Aug-2025</text>
<text x="260.7" y="189.7">Sheet of</text>
<text x="275" y="189.7">1</text>
<text x="158.2" y="192.1">A2</text>
<text x="216.7" y="192.6">File</text>
<text x="260.7" y="192.6">Drawn By</text>
<text x="272.8" y="192.6">Javen</text>
</g>
</svg>
